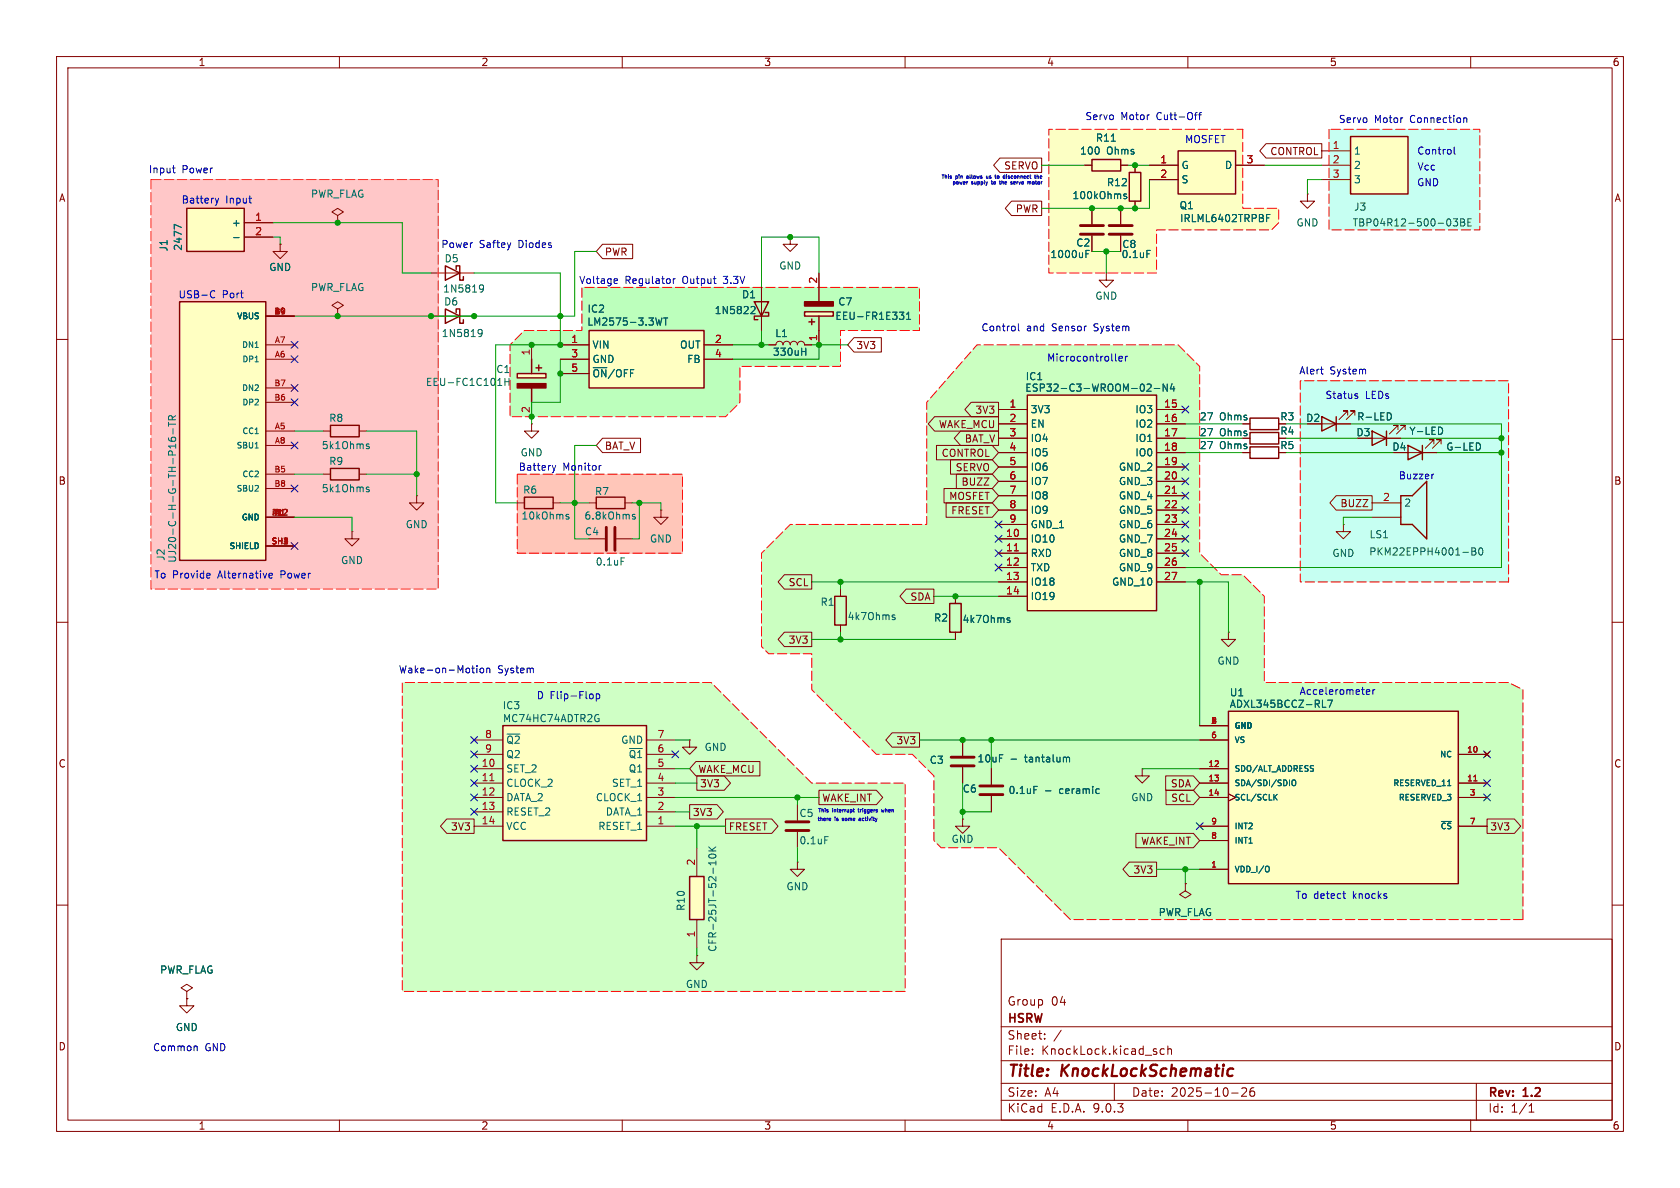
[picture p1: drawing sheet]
<svg xmlns="http://www.w3.org/2000/svg" width="297mm" height="210mm" viewBox="0 0 297 210" stroke-linecap="round" stroke-linejoin="round" font-family="sans-serif">
<g fill="none" stroke="#840000" stroke-width=".18">
<path d="M10 10h277v190h-277zM12 12h273v186h-273zM60 10v2M110 10v2M160 10v2M210 10v2M260 10v2M10 60h2M285 60h2M10 110h2M285 110h2M10 160h2"/>
<path d="M177 166h108v32h-108zM285 160h2M60 198v2M110 198v2M160 198v2M177 194.5h108M177 191.5h108M177 187.5h108M177 181.5h108M182.5 186.3v.1M182.5 185.5v.1M184.7 183.6v.1"/>
<path d="M184.7 182.8v.1M187.6 182.1l-1.3 2M197 191.5v3M205.8 185.5l-.4-.1-.3 .3v.4l.1 .2h.6M206.5 185.5l.2-.1 .3 .1 .1 .9M206.5 184.9v1.5M210 198v2M217.7 193.2h1.2M219.5 192.4l.6-.1 .2 .1 .1 .3-.9 1.1h.9M221.7 192.3a.59 .59 0 0 0-.7 .6v.6l.1 .2 .4 .1 .2-.1 .1-.5-.1-.3h-.5l-.2 .3M260 198v2M261 191.5v6.5"/>
<path d="M270.3 196.6h.9M270.3 195.5l.4-.4v1.5"/>
</g>
<path d="M217.5 188.9l.5 .1M217.9 190.1l-.2 .1" fill="none" stroke="#840000" stroke-width=".4"/>
<path d="M92.7 58.4h10.2v-7.6h59.7v7.6h-14v6.4h-17.8v6.3l-2.5 2.6h-38.1v-12.7z" fill="#bcffbc"/>
<path d="M134.6 97.8l5.1-5.1h24.1v-21.6l8.9-10.1h35.6l3.8 3.8v33l3.8 3.8h3.8l3.8 3.8v15.3h43.2l2.5 1.2v40.7h-80l-12.7-12.7h-10.1l-1.3-1.3v-11.4l-3.8-3.8h-6.4l-11.4-11.5v-6.3h-7.6l-1.3-1.3z" fill="#cbffc1"/>
<path d="M26.7 31.8h50.8v72.3h-50.8z" fill="#ffc7c8"/>
<path d="M185.4 22.9h34.3v13.9h6.4v2.6l-1.3 1.2h-20.3v7.7h-19.1z" fill="#fcffc4"/>
<path d="M229.9 67.3h36.8v35.6h-36.8z" fill="#c6fff2"/>
<path d="M91.4 83.8h29.2v14h-29.2z" fill="#ffc6b9"/>
<path d="M71.1 120.7h54.6l17.8 17.7h16.5v36.9h-88.9z" fill="#cfffc5"/>
<path d="M234.9 22.9h26.7v17.7h-26.7z" fill="#c6fff2"/>
<path d="M58.4 82.8h5.1v2h-5.1z" fill="none" stroke="#840000" stroke-width=".25"/>
<path d="M57.1 83.8h1.3M63.5 83.8h1.3M123.2 168.9v1.3h1.3l-1.3 1.3-1.3-1.3h1.3M123.2 168.9h.1" fill="none" stroke="#840000" stroke-width=".18"/>
<path d="M64.8 86.5l.5 .2-.1 .2h-.3M64.8 86.2h.4" fill="none" stroke="#006464" stroke-width=".18"/>
<path d="M121.9 154.9h2.6v7.7h-2.6z" fill="#ffffc2"/>
<path d="M92.7 87.9h5.1v2h-5.1zM105.4 87.9h5.1v2h-5.1zM121.9 154.9h2.6v7.7h-2.6z" fill="none" stroke="#840000" stroke-width=".25"/>
<path d="M91.4 88.9h1.3M97.8 88.9h1.3M104.1 88.9h1.3M110.5 88.9h1.3M123.2 149.9v5M141 142.2v2.8M141 147.1v2.8M123.2 162.6v5" fill="none" stroke="#840000" stroke-width=".18"/>
<path d="M100.1 91.3l.5 .2-.1 .2-.3 .1M100.1 91h.4M111.8 91.2l.5 .3-.1 .3-.4-.1M112.3 91l-.3-.1-.2 .2M125.3 150.4h1.3M125.3 149.7l.7 .7M125.4 151.2a.75 .75 0 0 1 1.2 .2 .72 .72 0 0 1-1.3-.1zM126.6 152.2v.7M126.6 152.5h-1.3l.4 .4M126.6 149.7l-.8 .5M145.8 147.9h.6" fill="none" stroke="#006464" stroke-width=".18"/>
<path d="M138.9 145.3h4.1M138.9 146.8h4.1" fill="none" stroke="#840000" stroke-width=".51"/>
<path d="M104.1 58.4h20.4v10.2h-20.4z" fill="#ffffc2"/>
<path d="M104.1 58.4h20.4v10.2h-20.4zM133.3 53.3h2.6l-1.3 2.6zM135.3 55.2h.6v.7h-2.6v.6h.7" fill="none" stroke="#840000" stroke-width=".25"/>
<g fill="none" stroke="#840000" stroke-width=".18">
<path d="M134.6 50.8v7.6M99.1 61h5M99.1 63.5h5M99.1 66h5M124.5 61h5M124.5 63.5h5M104.1 95.3h2.8M109 95.3h2.8M116.8 90.2v1.2h1.3l-1.3 1.3-1.2-1.3h1.2M116.8 90.2h.1M217.2 111.8v1.2h1.2l-1.2 1.3-1.3-1.3h1.3M217.2 111.8h.1"/>
<path d="M175.3 135.9v2.8M175.3 140.7v2.8"/>
</g>
<path d="M117 56.2l-.3 1.3-.2-.9M117.3 56.2h.7M117.7 56.2v1.3M132.9 54.2h.5l.1 .3-.8 .9h.8M109.8 98.6h.6M182.8 139h.6M184.8 139.8h1M194 139.4l.3 .1M194.3 140.2l-.3 .1" fill="none" stroke="#006464" stroke-width=".18"/>
<path d="M107.2 93.2v4.1M108.7 93.2v4.1M173.2 138.9h4.1M173.2 140.5h4.1" fill="none" stroke="#840000" stroke-width=".51"/>
<path d="M181.6 69.9h22.9v38.1h-22.9z" fill="#ffffc2"/>
<path d="M181.6 69.9h22.9v38.1h-22.9z" fill="none" stroke="#840000" stroke-width=".25"/>
<g fill="none" stroke="#840000" stroke-width=".18">
<path d="M176.5 72.4h5.1M176.5 74.9h5.1M176.5 77.5h5.1M204.5 72.4h5M204.5 74.9h5M204.5 77.5h5M176.5 80h5.1M176.5 82.6h5.1M176.5 85.1h5.1M176.5 87.6h5.1M176.5 90.2h5.1M176.5 92.7h5.1"/>
<path d="M176.5 95.3h5.1M176.5 97.8h5.1M204.5 80h5M204.5 82.6h5M204.5 85.1h5M204.5 87.6h5M204.5 90.2h5M204.5 92.7h5M204.5 95.3h5M204.5 97.8h5M176.5 100.3h5.1M176.5 102.9h5.1"/>
<path d="M176.5 105.4h5.1M204.5 100.3h5M204.5 102.9h5M170.2 130.8v2.8M170.2 135.6v2.8M141 152.4v1.3h1.2l-1.2 1.2-1.3-1.2h1.3M141 152.4h.1"/>
</g>
<path d="M179.3 97.4h.7M207.3 87.2h.7" fill="none" stroke="#a90000" stroke-width=".18"/>
<path d="M203 67.9l.4 .1 .1 .3-.8 .9h.8M204.1 68.7h.9M206.4 67.9v1.3l-.8-1.3v1.3M207.2 67.8l-.3 .9h.8M207.5 68.3v.9M178.7 134.2h1M188.5 134l.2-.2 .3 .1 .1 .8" fill="none" stroke="#006464" stroke-width=".18"/>
<path d="M168.1 135.4h4.1M168.1 133.9h4.1" fill="none" stroke="#840000" stroke-width=".51"/>
<path d="M33 36.8h10.2v7.7h-10.2z" fill="#ffffc2"/>
<path d="M33 36.8h10.2v7.7h-10.2zM199.6 30.5h2.1v5.1h-2.1zM78.7 47l2.6 1.3-2.6 1.2zM78.7 54.6l2.6 1.3-2.6 1.3zM80.6 47.6v-.6h.7v2.5h.6v-.6M80.6 55.2v-.6h.7v2.6h.6v-.7" fill="none" stroke="#840000" stroke-width=".25"/>
<g fill="none" stroke="#840000" stroke-width=".18">
<path d="M43.2 39.4h5.1M59.7 38.1l1-.6-1-.7-1 .7 1 .6v1.3M59.7 39.4h.1M193 36.8v2.8M200.7 29.2v1.3M200.7 35.6v1.2M43.2 41.9h5.1M49.5 43.2v1.3h1.3l-1.3 1.2-1.2-1.2h1.2M49.5 43.2h.1M59.7 54.6l1-.6-1-.7-1 .7 1 .6v1.3M59.7 55.9h.1M76.2 48.3h7.6"/>
<path d="M76.2 55.9h7.6M193 41.7v2.8M195.6 48.3v1.2h1.2l-1.2 1.3-1.3-1.3h1.3M195.6 48.3h.1"/>
</g>
<path d="M199.2 34.3h-.4l-.1 .2v.1l.5 .2v.3h-.5M32.1 40.2l-1.3-.5v.8M41.3 42h1M84.6 58.3l.4-.1 .2 .2a.84 .84 0 0 1-.3 1.1h-.3M84.9 50.4h.3l.2 .1a.84 .84 0 0 1-.3 1.1h-.2M85.2 58.8l-.2 .2h-.4M85.5 50.9l-.3 .2h-.3M192 44.9h.4" fill="none" stroke="#006464" stroke-width=".18"/>
<path d="M191 39.9h4.1M191 41.4h4.1" fill="none" stroke="#840000" stroke-width=".51"/>
<path d="M208.3 26.7h10.1v7.6h-10.1z" fill="#ffffc2"/>
<path d="M193 28.2h5.1v2h-5.1zM208.3 26.7h10.1v7.6h-10.1zM221 76.5h5.1v2h-5.1z" fill="none" stroke="#840000" stroke-width=".25"/>
<path d="M191.8 29.2h1.2M198.1 29.2h1.3M198.1 36.8v2.8M203.2 29.2h5.1M203.2 31.8h5.1M218.4 29.2h5.1M198.1 41.7v2.8M135.9 61h1.3a.64 .64 0 0 1 .6-.7 .64 .64 0 0 1 .6 .7 .64 .64 0 0 1 .7-.7 .64 .64 0 0 1 .6 .7 .64 .64 0 0 1 .6-.7 .64 .64 0 0 1 .7 .7 .64 .64 0 0 1 .6-.7 .64 .64 0 0 1 .6 .7h1.3M219.7 77.5h1.3M121.9 130.8v1.3h1.3l-1.3 1.3-1.3-1.3h1.3M121.9 130.8h.1" fill="none" stroke="#840000" stroke-width=".18"/>
<path d="M196.5 25h.7M223.9 38.5h.4M223.9 37.9h.6M202.8 44.3h.6M141.7 62.1h.8M142.5 61.5v1.3" fill="none" stroke="#006464" stroke-width=".18"/>
<path d="M196.1 39.9h4.1M196.1 41.4h4.1" fill="none" stroke="#840000" stroke-width=".51"/>
<path d="M31.7 53.3h15.3v45.8h-15.3z" fill="#ffffc2"/>
<path d="M31.7 53.3h15.3v45.8h-15.3zM58.4 75.2h5.1v2h-5.1z" fill="none" stroke="#840000" stroke-width=".25"/>
<g fill="none" stroke="#840000" stroke-width=".18">
<path d="M47 55.9h5.1M47 61h5.1M47 63.5h5.1M47 68.6h5.1M47 71.1h5.1M47 76.2h5.1M47 78.7h5.1M57.1 76.2h1.3M63.5 76.2h1.3M47 83.8h5.1M47 86.4h5.1M47 91.4h5.1"/>
<path d="M47 96.5h5.1M62.2 94v1.3h1.3l-1.3 1.2-1.2-1.2h1.2M62.2 94h.1"/>
</g>
<path d="M29.8 77.4l.1 .4a.86 .86 0 0 0 1.2 0l-.2-.5h-.4l-.2 .2v.3l.2 .2M29.8 74.6v.8M29.8 75h1.3M30.5 74.2l-.1-.6-.2-.1h-.3l-.1 .7h1.3M30.6 75.8v.9M31.1 78.5v.7M31.1 78.9h-1.3l.4 .3M31.1 73.5l-.6 .4M45.1 79.2h.6M64.8 78.8l.5 .3-.1 .2h-.3M64.8 78.5h.4" fill="none" stroke="#006464" stroke-width=".18"/>
<path d="M88.9 128.3h25.4v20.3h-25.4z" fill="#ffffc2"/>
<path d="M221 73.9h5.1v2h-5.1zM242.6 76.2l2.5 1.3-2.5 1.2zM245.1 76.2v2.5M248.9 78.7l2.6 1.3-2.6 1.3zM251.5 78.7v2.6M88.9 128.3h25.4v20.3h-25.4z" fill="none" stroke="#840000" stroke-width=".25"/>
<g fill="none" stroke="#840000" stroke-width=".18">
<path d="M219.7 74.9h1.3M240 77.5h7.6M247.1 75.9v-.7h-.7h.7l-1.5 1.5M248.4 75.9v-.7h-.8h.8l-1.5 1.5M253.5 78.5v-.8h-.8h.8l-1.5 1.5M254.8 78.5v-.8h-.8h.8l-1.6 1.5M73.7 87.6v1.3h1.2l-1.2 1.3-1.3-1.3h1.3M73.7 87.6h.1M246.4 80h7.6M83.8 138.4h5.1M83.8 135.9h5.1M83.8 133.4h5.1"/>
<path d="M83.8 130.8h5.1M114.3 138.4h5.1M114.3 135.9h5.1M114.3 133.4h5.1M114.3 130.8h5.1M83.8 146.1h5.1M83.8 143.5h5.1M83.8 141h5.1M114.3 146.1h5.1M114.3 143.5h5.1M114.3 141h5.1"/>
</g>
<path d="M86.6 138h.7" fill="none" stroke="#a90000" stroke-width=".18"/>
<path d="M254.8 75.6l.2 .5-.2 .6M261.5 78.4l.2 .4-.2 .7M105.5 126.3l.4 .1M105.7 127h.2v.5l-.2 .1" fill="none" stroke="#006464" stroke-width=".18"/>
<path d="M238.8 24.1h10.1v10.2h-10.1z" fill="#ffffc2"/>
<path d="M238.8 24.1h10.1v10.2h-10.1zM233.7 73.7l2.5 1.2-2.5 1.3zM236.2 73.7v2.5" fill="none" stroke="#840000" stroke-width=".25"/>
<path d="M231.1 34.3v1.3h1.3l-1.3 1.2-1.2-1.2h1.2M231.1 34.3h.1M233.7 26.7h5.1M233.7 29.2h5.1M233.7 31.8h5.1M231.1 74.9h7.7M238.3 73.4v-.8h-.8h.8l-1.6 1.6M239.5 73.4v-.8h-.7h.7l-1.5 1.6M201.9 135.9v1.3h1.3l-1.3 1.2-1.2-1.2h1.2M201.9 135.9h.1M209.5 156.2v1.3l1.1 .6-1.1 .7-1-.7 1-.6M209.5 156.2h.1" fill="none" stroke="#840000" stroke-width=".18"/>
<path d="M256.9 38.7h.8l-.4 .5 .3 .1v.5l-.2 .1-.5-.1M258.2 38.7h.5l.2 .2-.2 .4 .2 .1 .1 .3-.3 .2h-.5zM258.2 39.3h.5M259.5 39.3h.4M260.1 38.7h-.6v1.2h.6M245.6 73a.68 .68 0 0 1 .4 .6 .68 .68 0 0 1-.4 .6" fill="none" stroke="#006464" stroke-width=".18"/>
<path d="M217.2 125.7h40.6v30.5h-40.6z" fill="#ffffc2"/>
<path d="M221 79h5.1v2h-5.1zM147.6 105.4h2v5.1h-2zM167.9 106.7h2v5.1h-2zM217.2 125.7h40.6v30.5h-40.6z" fill="none" stroke="#840000" stroke-width=".25"/>
<g fill="none" stroke="#840000" stroke-width=".18">
<path d="M219.7 80h1.3M148.6 104.1v1.3M148.6 110.5v1.3M168.9 105.4v1.3M168.9 111.8v1.2M212.1 138.4h5.1M212.1 135.9h5.1M212.1 130.8h5.1M212.1 128.3h5.1M257.8 138.4h5.1M257.8 133.4h5.1M262.5 133l.8 .7"/>
<path d="M263.3 133l-.8 .7M212.1 146.1h5.1M212.1 141h5.1M212.1 153.7h5.1M212.1 148.6h5.1M217.2 140.3l1.2 .7-1.2 .6M257.8 146.1h5.1M257.8 141h5.1"/>
</g>
<path d="M157.8 109.1l.5 .2-.1 .2h-.4M157.8 108.8h.4M178.1 109.6l.5 .2-.1 .2-.3 .1M178.1 109.3h.4M228.5 137.9h.1a.34 .34 0 0 1 .5 .3v.4a.34 .34 0 0 1-.4 .3 .34 .34 0 0 1-.3-.3zM233.8 125h.6M234.7 123.8h.8l-.5 1.2M224.2 153.2l.2 .3-.2 .6M225.3 140.9l.5 .5M225.8 140.4l-.6 .6M254.8 145.2h1.8" fill="none" stroke="#006464" stroke-width=".18"/>
<path d="M260.5 138h.6" fill="none" stroke="#a90000" stroke-width=".18"/>
<path d="M142.2 55.1h5.1v.8h-5.1z" fill="#ffffc2"/>
<path d="M142.2 55.1h5.1v.8h-5.1zM143 56.9h1M143.5 56.4v1M144.8 50.8v2.5M144.8 55.9v2.5M247.6 87.6h2.1l2.5-2.5v10.2l-2.5-2.6h-2.1z" fill="none" stroke="#840000" stroke-width=".25"/>
<path d="M142.2 53.3h5.1v.8h-5.1z" fill="#840000" stroke="#840000" stroke-width=".25"/>
<g fill="none" stroke="#840000" stroke-width=".18">
<path d="M139.7 41.9v1.3h1.3l-1.3 1.3-1.3-1.3h1.3M139.7 41.9h.1M144.8 48.3v2.5M144.8 58.4v2.6M237.5 92.7v1.3h1.3l-1.3 1.3-1.3-1.3h1.3M237.5 92.7h.1M242.6 88.9h5M242.6 91.4h5M170.2 144.8v1.3h1.2l-1.2 1.2-1.3-1.2h1.3M170.2 144.8h.1M33 175.3l1-.7-1-.6-1 .6 1 .7v1.2M33 176.5h.1"/>
<path d="M33 176.5v1.3h1.3l-1.3 1.3-1.3-1.3h1.3"/>
</g>
<path d="M159 55.2h.8l-.4 .5M159.5 55.7l.3 .2v.3l-.3 .3M160.3 56.5h.7M160.3 55.6l.3-.4v1.3M260.2 96.8h.4l.3 .3-.3 .4 .3 .1v.3l-.2 .2h-.5zM260.2 97.5h.4M261.6 96.9l.1-.1a.68 .68 0 0 1 .5 .7 .68 .68 0 0 1-.5 .6 .84 .84 0 0 1-.1-1.2z" fill="none" stroke="#006464" stroke-width=".18"/>
<path d="M91.4 66h5.1v.8h-5.1z" fill="#ffffc2"/>
<path d="M91.4 66h5.1v.8h-5.1zM94 63.5v2.5M94 68.6v2.5M94.7 65h1.1M95.2 64.5v1" fill="none" stroke="#840000" stroke-width=".25"/>
<path d="M91.4 67.8h5.1v.8h-5.1z" fill="#840000" stroke="#840000" stroke-width=".25"/>
<g fill="none" stroke="#840000" stroke-width=".18">
<path d="M43.2 39.4h5.1M176.8 27.9h7.3v2.6h-7.3l-1.1-1.3zM178.8 35.6h5.3v2.5h-5.3l-1.1-1.3zM191.8 29.2h1.2M193 36.8v2.8M198.1 29.2h1.3M198.1 36.8v2.8M200.7 29.2v1.3M200.7 35.6v1.2M203.2 29.2h5.1M203.2 31.8h5.1M218.4 29.2h5.1"/>
<path d="M223.8 25.4h9.9v2.5h-9.9l-1.1-1.2zM43.2 41.9h5.1M49.5 43.2h.1M106.5 43.2h5.3v2.5h-5.3l-1.1-1.2zM134.6 50.8v2.5M134.6 55.9v2.5M144.8 48.3v2.5M144.8 58.4v2.6M151 59.7h4.8v2.5h-4.8l-1.1-1.2zM193 41.7v2.8M198.1 41.7v2.8M94 74.9v1.3h1.2l-1.2 1.3-1.3-1.3h1.3"/>
<path d="M94 74.9h.1M94 61v2.5M94 71.1v2.6M99.1 61h5M99.1 63.5h5M99.1 66h5M106.5 77.5h6.7v2.5h-6.7l-1.1-1.3zM124.5 61h5M124.5 63.5h5M135.9 61h1.3M142.2 61h1.3M165.2 73.7h11.3v2.5h-11.3l-1.1-1.3z"/>
<path d="M165.6 78.7h9.8l1.1 1.3-1.1 1.3h-9.8zM169.8 76.2h6.7v2.5h-6.7l-1.1-1.2zM171.7 71.1h4.8v2.6h-4.8l-1.1-1.3zM176.5 72.4h5.1M176.5 74.9h5.1M176.5 77.5h5.1M204.5 72.4h5M204.5 74.9h5M204.5 77.5h5M219.7 74.9h1.3M219.7 77.5h1.3M231.1 74.9h2.6"/>
<path d="M236.2 74.9h2.6M240 77.5h2.6M245.1 77.5h2.5M166.9 86.4h8.5l1.1 1.2-1.1 1.3h-8.5zM167.3 88.9h8.1l1.1 1.3-1.1 1.2h-8.1zM168 81.3h7.4l1.1 1.3-1.1 1.2h-7.4zM169.1 83.8h6.3l1.1 1.3-1.1 1.3h-6.3zM176.5 80h5.1M176.5 82.6h5.1M176.5 85.1h5.1M176.5 87.6h5.1M176.5 90.2h5.1"/>
<path d="M176.5 92.7h5.1M176.5 95.3h5.1M176.5 97.8h5.1M204.5 80h5M204.5 82.6h5M204.5 85.1h5M204.5 87.6h5M204.5 90.2h5M204.5 92.7h5M204.5 95.3h5M204.5 97.8h5M219.7 80h1.3"/>
<path d="M236.2 87.6h6.4v2.6h-6.4l-1.1-1.3zM246.4 80h2.5M251.5 80h2.5M138.7 111.8h4.8v2.5h-4.8l-1.1-1.3zM138.7 101.6h4.8v2.5h-4.8l-1.1-1.2zM160.2 104.1h4.9v2.6h-4.9l-1.1-1.3zM168.9 105.4v1.3M168.9 111.8v1.2M176.5 100.3h5.1M176.5 102.9h5.1M176.5 105.4h5.1M204.5 100.3h5"/>
<path d="M204.5 102.9h5M123 134.6h11.3v2.6h-11.3l-1.1-1.3zM123.2 137.2h4.8l1.1 1.2-1.1 1.3h-4.8zM144.8 139.7h10.1l1.2 1.3-1.2 1.2h-10.1zM157.7 129.5h4.9v2.6h-4.9l-1.1-1.3zM170.2 130.8v2.8M170.2 135.6v2.8M175.3 135.9v2.8M206.1 137.2h4.9l1.1 1.2-1.1 1.3h-4.9zM206.1 139.7h4.9l1.1 1.3-1.1 1.2h-4.9zM212.1 138.4h5.1M212.1 135.9h5.1"/>
<path d="M212.1 130.8h5.1M212.1 128.3h5.1M257.8 138.4h5.1M257.8 133.4h5.1M262.5 133l.8 .7M263.3 133l-.8 .7M79 144.8h4.8v2.5h-4.8l-1.1-1.2zM121.9 142.2h4.9l1.1 1.3-1.1 1.3h-4.9zM128.3 144.8h8.1l1.1 1.3-1.1 1.2h-8.1zM175.3 140.7v2.8M199.6 152.4h4.9v2.5h-4.9l-1.1-1.2zM200.8 147.3h10.2l1.1 1.3-1.1 1.3h-10.2z"/>
<path d="M209.5 156.2h.1M212.1 146.1h5.1M212.1 141h5.1M212.1 153.7h5.1M212.1 148.6h5.1M217.2 140.3l1.2 .7-1.2 .6M257.8 146.1h5.1M257.8 141h5.1M262.9 144.8h4.8l1.1 1.3-1.1 1.2h-4.8zM33 176.5h.1"/>
</g>
<g fill="none" stroke="#006464" stroke-width=".18">
<path d="M196.5 25h.7M199.2 34.3h-.4l-.1 .2v.1l.5 .2v.3h-.5M223.9 38.5h.4M223.9 37.9h.6M32.1 40.2l-1.3-.5v.8M41.3 42h1M117 56.2l-.3 1.3-.2-.9M117.3 56.2h.7M117.7 56.2v1.3M132.9 54.2h.5l.1 .3-.8 .9h.8M159 55.2h.8l-.4 .5M159.5 55.7l.3 .2v.3l-.3 .3"/>
<path d="M160.3 56.5h.7M160.3 55.6l.3-.4v1.3M192 44.9h.4M202.8 44.3h.6M89.3 66.9v1.2M89.3 67.5h.7M90 66.9v1.2M141.7 62.1h.8M142.5 61.5v1.3M203 67.9l.4 .1 .1 .3-.8 .9h.8M204.1 68.7h.9M206.4 67.9v1.3l-.8-1.3v1.3"/>
<path d="M207.2 67.8l-.3 .9h.8M207.5 68.3v.9M245.6 73a.68 .68 0 0 1 .4 .6 .68 .68 0 0 1-.4 .6M254.8 75.6l.2 .5-.2 .6M261.5 78.4l.2 .4-.2 .7M178.1 109.6l.5 .2-.1 .2-.3 .1M178.1 109.3h.4M178.7 134.2h1M182.8 139h.6M184.8 139.8h1M188.5 134l.2-.2 .3 .1 .1 .8M194 139.4l.3 .1"/>
<path d="M228.5 137.9h.1a.34 .34 0 0 1 .5 .3v.4a.34 .34 0 0 1-.4 .3 .34 .34 0 0 1-.3-.3zM233.8 125h.6M234.7 123.8h.8l-.5 1.2M194.3 140.2l-.3 .1M224.2 153.2l.2 .3-.2 .6M225.3 140.9l.5 .5M225.8 140.4l-.6 .6M254.8 145.2h1.8"/>
</g>
<path d="M219.7 22.9v13.9h6.4v2.6l-1.3 1.2h-20.3v7.7h-19.1v-25.4h34.3M234.9 22.9v17.7h26.7v-17.7h-26.7M92.7 58.4h10.2v-7.6h59.7v7.6h-14v6.4h-17.8v6.3l-2.5 2.6h-38.1v-12.7l2.5-2.6M91.4 83.8h29.2v14h-29.2v-14M266.7 102.9h-36.8v-35.6h36.8v35.6M160 175.3h-88.9v-54.6h54.6l17.8 17.7h16.5v36.9M269.2 162.6h-80l-12.7-12.7h-10.1l-1.3-1.3v-11.4l-3.8-3.8h-6.4l-11.4-11.5v-6.3h-7.6l-1.3-1.3v-16.5l5.1-5.1h24.1v-21.6l8.9-10.1h35.6l3.8 3.8v33l3.8 3.8h3.8l3.8 3.8v15.3h43.2l2.5 1.2v40.7" fill="none" stroke="#f00" stroke-width=".18" stroke-dasharray="1.7 .6"/>
<path d="M26.7 31.8v72.3h50.8v-72.3h-50.8" fill="none" stroke="#ff1d1d" stroke-width=".18" stroke-dasharray="1.7 .6"/>
<g fill="none" stroke="#009600" stroke-width=".18">
<path d="M48.3 39.4h22.8v8.9h5.1M184.1 29.2h7.7M199.4 29.2h3.8M203.2 31.8v5h-19.1M223.5 29.2h10.2M233.7 31.8h-2.6v2.5M48.3 41.9h1.2v1.3M83.8 48.3h15.3v12.7h-11.5v27.9h3.8M105.4 44.5h-3.8v11.4h-49.5M134.6 58.4v2.6M144.8 48.3v-6.4h-10.2v8.9M193 44.5h5.1"/>
<path d="M195.6 44.5v3.8M52.1 76.2h5M64.8 76.2h8.9v11.4M99.1 63.5v7.6h-5.1v3.8M105.4 78.7h-3.8v16.6h2.5M129.5 61h6.4M143.5 61h6.4M144.8 61v2.5h-15.3M209.5 77.5h10.2M209.5 74.9h10.2M227.3 77.5h12.7M227.3 74.9h3.8"/>
<path d="M238.8 74.9h26.6v25.4h-55.9M247.6 77.5h17.8M52.1 91.4h10.1v2.6M52.1 83.8h5M64.8 83.8h8.9M99.1 88.9h5M111.8 88.9h5v1.3M113 88.9v6.4h-1.2M209.5 80h10.2M227.3 80h19.1M242.6 91.4h-5.1v1.3M254 80h11.4"/>
<path d="M143.5 102.9h33M143.5 113h25.4M148.6 102.9v1.2M148.6 111.8v1.2M165.1 105.4h11.4M209.5 102.9h7.7v8.9M212.1 102.9v25.4M119.4 138.4h3.8M119.4 130.8h2.5M119.4 135.9h2.5M162.6 130.8h49.5M170.2 138.4v6.4"/>
<path d="M175.3 130.8v5.1M201.9 135.9h10.2M119.4 143.5h2.5M119.4 146.1h8.9M119.4 141h25.4M123.2 146.1v3.8M141 141v1.2M141 149.9v2.5M170.2 143.5h5.1M204.5 153.7h7.6M209.5 153.7v2.5M123.2 167.6v1.3"/>
</g>
<g fill="none" stroke="#000084" stroke-width=".18">
<path d="M51.5 62.9l1.2 1.2M51.5 78.1l1.2 1.2M51.5 70.5l1.2 1.2M51.5 60.4l1.2 1.2M51.5 68l1.2 1.2M52.7 62.9l-1.2 1.2M52.7 78.1l-1.2 1.2M52.7 70.5l-1.2 1.2M52.7 60.4l-1.2 1.2M52.7 68l-1.2 1.2M208.9 71.8l1.3 1.2M210.2 71.8l-1.3 1.2"/>
<path d="M51.5 85.8l1.2 1.2M51.5 95.9l1.2 1.2M52.7 85.8l-1.2 1.2M52.7 95.9l-1.2 1.2M175.9 92.1l1.2 1.2M175.9 94.6l1.2 1.3M175.9 97.2l1.2 1.2M175.9 99.7l1.2 1.2M177.1 92.1l-1.2 1.2M177.1 94.6l-1.2 1.3M177.1 97.2l-1.2 1.2M177.1 99.7l-1.2 1.2"/>
<path d="M208.9 81.9l1.3 1.3M208.9 94.6l1.3 1.3M208.9 87l1.3 1.2M208.9 89.6l1.3 1.2M208.9 84.5l1.3 1.2M208.9 97.2l1.3 1.2M208.9 92.1l1.3 1.2M210.2 81.9l-1.3 1.3M210.2 94.6l-1.3 1.3M210.2 87l-1.3 1.2M210.2 89.6l-1.3 1.2M210.2 84.5l-1.3 1.2"/>
<path d="M210.2 97.2l-1.3 1.2M210.2 92.1l-1.3 1.2M83.2 137.8l1.2 1.2M83.2 130.2l1.2 1.2M83.2 135.3l1.2 1.2M83.2 132.7l1.2 1.3M84.4 137.8l-1.2 1.2M84.4 130.2l-1.2 1.2M84.4 135.3l-1.2 1.2M84.4 132.7l-1.2 1.3M118.8 132.7l1.2 1.3M120 132.7l-1.2 1.3"/>
<path d="M262.3 137.8l1.2 1.2M262.3 132.7l1.2 1.3M263.5 137.8l-1.2 1.2M263.5 132.7l-1.2 1.3M83.2 142.9l1.2 1.2M83.2 140.4l1.2 1.2M84.4 142.9l-1.2 1.2M84.4 140.4l-1.2 1.2M211.5 145.4l1.2 1.3M212.7 145.4l-1.2 1.3M262.3 140.4l1.2 1.2M263.5 140.4l-1.2 1.2"/>
</g>
<g fill="none" stroke="#0000c2" stroke-width=".18">
<path d="M211.6 19.9l-.3 .2M212.4 19.9l-.3 .2v1.1M30.5 29.7h.5M30.7 30.4l.3 .2M38.1 35l.3 .9M38.4 35.9l-.2 .4M38.7 35l-.3 .9M44 35h.5M44.3 35.9h.2M168.1 31.3l.1 .1M168.1 31.1h.1M168.2 31.4l-.1 .1"/>
<path d="M168.2 31.4h.1M170.9 32.1v.5M170.9 32.2h.1M171 32.2h-.1M171 31.1h-.1M171 31.3l-.1 .1 .1 .1M171.1 32.1l-.1 .1M174.4 31.1v.4h.3M174.6 32.1l-.2 .5M174.7 31.1v.4M175.2 32.1h.3M176 30.9v.5"/>
<path d="M176.6 31.2l-.1-.1-.2 .1 .1 .3 .2-.1M176.7 32.1h.2M176.7 31.9v.6l.2 .1M177.9 30.9l.1 .1M178 31h.1M178 31.1v.4M178.2 31.5h.2M178.4 31.1l-.2 .1 .2 .1M178.8 32.1l.1 .1M178.8 32.3l.2 .1M179 32.5l-.3 .1M179 32.4v.1"/>
<path d="M179.4 32.1l-.2 .1v.3l.2 .1M179.5 32.3h-.3M182.1 32.1l.1 .1v.4M182.7 32.1l-.2 .1v.3l.2 .1M183.3 31.2l.3-.1v.4M183.3 30.9v.6M183.9 31.3h.3v-.2l-.3 .1v.3h.3M211.2 20.3h.4M211.9 20.3h.5M257.1 26v1.1l.2 .2M258.8 20.9h.5v.8M37.4 51.4h.3l.3 .1"/>
<path d="M38 52.5l-.3 .2-.3-.1M108.7 49.3h.4l.1 .3-.6 .1M109.1 50.1h-.4M119 49.3v.8M119.4 49.3l-.4 .2M180 57.2v1.1l.2 .2M197.2 63.6l.2 .2M197.8 63.4l.6-.1v-.3h-.4l-.2 .2 .1 .6h.5M199 63v.8M199.3 63l-.3 .2M233.4 65.3h.5M233.8 66.1h.1"/>
<path d="M239.7 70l.3 .1 .1 .2-.2 .1h-.3M239.7 69.6h.3M97.6 82.3l.3 .8M97.9 83.1l-.1 .4M98.2 82.3l-.3 .8M106.3 82.3l-.3 .1M253.5 83.8l-.2 .1M37 101.3l.2 .3-.6 .2M37.1 102.1l-.1 .1M47.6 102l.1 .2 .4-.1M47.6 101.5l.1-.2h.3l.2 .2v.1l-.6 .2M84.3 117.7v.1"/>
<path d="M84.3 118.1v.8M84.9 118.2l.2-.1 .4 .1v.5l-.1 .2h-.3l-.2-.1zM86.1 118.2l.1-.1 .3 .1 .1 .7M86.1 118.1v.8M104.6 122.7l.3 .2v.4l-.3 .2M105.4 122.7v1.2M105.4 122.7h.4l.2 .2-.1 .6h-.5M241.6 122.7h.5M241.6 122l.4-.1 .2 .3-.6 .1M242.7 121.9v.9M243.1 121.9l-.4 .3M146.7 144.6l.2 .2-.3 .1"/>
<path d="M146.8 145l-.1 .1M148.9 145l.2 .1M149.1 144.6l-.2 .1 .2 .2M150.8 143.1h.3M150.9 142.9v.6h.2M151.7 143.1h.2M151.7 142.9l.1 .6M151.9 144.7h.3v.3l-.3 .1v-.2l.3-.1M155.8 143.1l.1 .4 .2-.3 .1 .3 .1-.4M237.4 158h.5M237.6 158.6l.3 .2M34.5 184.9l.4 .2v.6"/>
</g>
<path d="M179.3 97.4h.7M207.3 87.2h.7M260.5 138h.6" fill="none" stroke="#a90000" stroke-width=".18"/>
<g fill="#009600" stroke="#009600" stroke-width=".18">
<circle cx="59.7" cy="39.4" r=".46"/>
<circle cx="59.7" cy="55.9" r=".46"/>
<circle cx="123.2" cy="146.1" r=".46"/>
<circle cx="94" cy="61" r=".46"/>
<circle cx="99.1" cy="55.9" r=".46"/>
<circle cx="99.1" cy="61" r=".46"/>
<circle cx="139.7" cy="41.9" r=".46"/>
<circle cx="134.6" cy="61" r=".46"/>
<circle cx="99.1" cy="66" r=".46"/>
<circle cx="83.8" cy="55.9" r=".46"/>
<circle cx="94" cy="73.7" r=".46"/>
<circle cx="113" cy="88.9" r=".46"/>
<circle cx="101.6" cy="88.9" r=".46"/>
<circle cx="73.7" cy="83.8" r=".46"/>
<circle cx="76.2" cy="55.9" r=".46"/>
<circle cx="200.7" cy="29.2" r=".46"/>
<circle cx="193" cy="36.8" r=".46"/>
<circle cx="200.7" cy="36.8" r=".46"/>
<circle cx="198.1" cy="36.8" r=".46"/>
<circle cx="195.6" cy="44.5" r=".46"/>
<circle cx="144.8" cy="61" r=".46"/>
<circle cx="141" cy="141" r=".46"/>
<circle cx="265.4" cy="77.5" r=".46"/>
<circle cx="265.4" cy="80" r=".46"/>
<circle cx="148.6" cy="102.9" r=".46"/>
<circle cx="170.2" cy="143.5" r=".46"/>
<circle cx="170.2" cy="130.8" r=".46"/>
<circle cx="175.3" cy="130.8" r=".46"/>
<circle cx="148.6" cy="113" r=".46"/>
<circle cx="168.9" cy="105.4" r=".46"/>
<circle cx="209.5" cy="153.7" r=".46"/>
<circle cx="212.1" cy="102.9" r=".46"/>
</g>
<g font-size="2.8" fill="#840000">
<text x="178" y="190.9">Title:</text>
<text x="187.7" y="190.9">KnockLockSchematic</text>
</g>
<g font-size="2.1" fill="#840000">
<text x="178" y="178">Group</text>
<text x="185.8" y="178">04</text>
<text x="178" y="184">Sheet:</text>
<text x="178" y="181.2">HSRW</text>
<text x="178" y="186.7">File:</text>
<text x="184.1" y="186.7">KnockLock.kicad_sch</text>
<text x="178" y="196.9">KiCad</text>
<text x="178" y="194.1">Size:</text>
<text x="184.7" y="194.1">A4</text>
<text x="185.7" y="196.9">E.D.A.</text>
<text x="193.3" y="196.9">9.0.3</text>
<text x="200" y="194.1">Date:</text>
<text x="207" y="194.1">2025-10-26</text>
<text x="263" y="194.3">Rev:</text>
<text x="263" y="196.9">Id:</text>
<text x="267.1" y="196.9">1/1</text>
<text x="269.4" y="194.3">1.2</text>
</g>
<g font-size="1.8" fill="#840000">
<text x="35" y="11.9">1</text>
<text x="85" y="11.9">2</text>
<text x="135" y="11.9">3</text>
<text x="185" y="11.9">4</text>
<text x="235" y="11.9">5</text>
<text x="285" y="11.9">6</text>
<text x="224.5" y="27.6">CONTROL</text>
<text x="10.3" y="35.9">A</text>
<text x="177.4" y="30.2">SERVO</text>
<text x="285.3" y="35.9">A</text>
<text x="179.5" y="37.8">PWR</text>
<text x="106.8" y="45.4">PWR</text>
<text x="151.3" y="61.9">3V3</text>
<text x="165.9" y="75.9">WAKE_MCU</text>
<text x="172.3" y="73.3">3V3</text>
<text x="226.2" y="77.1">R4</text>
<text x="226.2" y="74.5">R3</text>
<text x="106.8" y="79.7">BAT_V</text>
<text x="166.4" y="81">CONTROL</text>
<text x="168.9" y="83.5">SERVO</text>
<text x="170.5" y="78.4">BAT_V</text>
<text x="226.2" y="79.6">R5</text>
<text x="10.3" y="85.9">B</text>
<text x="167.7" y="88.6">MOSFET</text>
<text x="169.9" y="86">BUZZ</text>
<text x="236.9" y="89.9">BUZZ</text>
<text x="285.3" y="85.9">B</text>
<text x="168.1" y="91.1">FRESET</text>
<text x="139.3" y="103.8">SCL</text>
<text x="160.9" y="106.4">SDA</text>
<text x="139.3" y="114">3V3</text>
<text x="158.4" y="131.8">3V3</text>
<text x="10.3" y="135.9">C</text>
<text x="123.3" y="136.8">WAKE_MCU</text>
<text x="285.3" y="135.9">C</text>
<text x="123.7" y="139.4">3V3</text>
<text x="145.3" y="141.9">WAKE_INT</text>
<text x="206.9" y="139.4">SDA</text>
<text x="207" y="141.9">SCL</text>
<text x="79.6" y="147">3V3</text>
<text x="122.4" y="144.5">3V3</text>
<text x="128.7" y="147">FRESET</text>
<text x="201.6" y="149.5">WAKE_INT</text>
<text x="263.4" y="147">3V3</text>
<text x="200.3" y="154.6">3V3</text>
<text x="10.3" y="185.9">D</text>
<text x="285.3" y="185.9">D</text>
<text x="35" y="199.9">1</text>
<text x="85" y="199.9">2</text>
<text x="135" y="199.9">3</text>
<text x="185" y="199.9">4</text>
<text x="235" y="199.9">5</text>
<text x="285" y="199.9">6</text>
</g>
<g font-size="1.8" fill="#0000c2">
<text x="191.8" y="21.4">Servo</text>
<text x="198.1" y="21.4">Motor</text>
<text x="204.6" y="21.4">Cutt-Off</text>
<text x="236.6" y="21.9">Servo</text>
<text x="243" y="21.9">Motor</text>
<text x="249.4" y="21.9">Connection</text>
<text x="209.4" y="25.5">MOSFET</text>
<text x="250.5" y="27.5">Control</text>
<text x="26.2" y="30.8">Input</text>
<text x="32.2" y="30.8">Power</text>
<text x="250.4" y="33.1">GND</text>
<text x="250.5" y="30.3">Vcc</text>
<text x="32" y="36.2">Battery</text>
<text x="39.9" y="36.2">Input</text>
<text x="77.9" y="44">Power</text>
<text x="84.7" y="44">Saftey</text>
<text x="91.8" y="44">Diodes</text>
<text x="31.5" y="52.9">USB-C</text>
<text x="39.3" y="52.9">Port</text>
<text x="102.3" y="50.4">Voltage</text>
<text x="110.5" y="50.4">Regulator</text>
<text x="120.8" y="50.4">Output</text>
<text x="128.2" y="50.4">3.3V</text>
<text x="173.4" y="58.8">Control</text>
<text x="181.5" y="58.8">and</text>
<text x="186.1" y="58.8">Sensor</text>
<text x="193.7" y="58.8">System</text>
<text x="185" y="64.1">Microcontroller</text>
<text x="229.6" y="66.4">Alert</text>
<text x="234.2" y="70.7">Status</text>
<text x="235.1" y="66.4">System</text>
<text x="241.4" y="70.7">LEDs</text>
<text x="91.6" y="83.4">Battery</text>
<text x="99.5" y="83.4">Monitor</text>
<text x="247.2" y="84.9">Buzzer</text>
<text x="27.2" y="102.5">To Provide</text>
<text x="38.7" y="102.5">Alternative</text>
<text x="49.9" y="102.5">Power</text>
<text x="70.4" y="119.2">Wake-on-Motion</text>
<text x="88" y="119.2">System</text>
<text x="94.8" y="123.8">D Flip-Flop</text>
<text x="229.7" y="123">Accelerometer</text>
<text x="228.9" y="159.1">To detect</text>
<text x="239.3" y="159.1">knocks</text>
<text x="27" y="186">Common</text>
<text x="36.2" y="186">GND</text>
</g>
<g font-size="1.8" fill="#006464">
<text x="190.8" y="27.5">100</text>
<text x="193.6" y="25.2">R11</text>
<text x="195.6" y="27.5">Ohms</text>
<text x="239.3" y="27.5">1</text>
<text x="54.9" y="35.2">PWR_FLAG</text>
<text x="189.5" y="35.4">100kOhms</text>
<text x="195.6" y="33.1">R12</text>
<text x="208.8" y="30.1">G</text>
<text x="208.8" y="32.6">S</text>
<text x="216.5" y="30.1">D</text>
<text x="239.3" y="30.1">2</text>
<text x="239.3" y="32.6">3</text>
<text x="40.9" y="40.2">+</text>
<text x="208.4" y="37.2">Q1</text>
<text x="208.5" y="39.5">IRLML6402TRPBF</text>
<text x="229.1" y="40.2">GND</text>
<text x="239" y="40.2">TBP04R12-500-03BE</text>
<text x="239.3" y="37.4">J3</text>
<text x="29.8" y="44.6" transform="rotate(-90 29.8 44.6)">J1</text>
<text x="32.4" y="44.4" transform="rotate(-90 32.4 44.4)">2477</text>
<text x="78.5" y="46.6">D5</text>
<text x="137.7" y="47.9">GND</text>
<text x="185.6" y="45.8">1000uF</text>
<text x="190.2" y="43.8">C2</text>
<text x="198.2" y="45.8">0.1uF</text>
<text x="198.3" y="44">C8</text>
<text x="47.5" y="48.1">GND</text>
<text x="54.9" y="51.7">PWR_FLAG</text>
<text x="78.2" y="51.9">1N5819</text>
<text x="131.1" y="52.9">D1</text>
<text x="193.5" y="53.2">GND</text>
<text x="78" y="59.8">1N5819</text>
<text x="78.4" y="54.2">D6</text>
<text x="103.7" y="57.8">LM2575-3.3WT</text>
<text x="103.8" y="55.5">IC2</text>
<text x="126.2" y="55.7">1N5822</text>
<text x="137" y="59.8">L1</text>
<text x="147.6" y="56.7">EEU-FR1E331</text>
<text x="148.1" y="54.2">C7</text>
<text x="104.6" y="61.8">VIN</text>
<text x="104.6" y="64.4">GND</text>
<text x="120.1" y="61.8">OUT</text>
<text x="121.4" y="64.4">FB</text>
<text x="136.5" y="63.1">330uH</text>
<text x="75.2" y="68.4">EEU-FC1C101H</text>
<text x="87.6" y="66.1">C1</text>
<text x="104.6" y="66.9">~{ON}/OFF</text>
<text x="181.2" y="69.4">ESP32-C3-WROOM-02-N4</text>
<text x="181.2" y="67.4">IC1</text>
<text x="58.1" y="74.8">R8</text>
<text x="182.1" y="73.3">3V3</text>
<text x="182.1" y="75.8">EN</text>
<text x="200.6" y="73.3">IO3</text>
<text x="200.6" y="75.8">IO2</text>
<text x="212" y="77.3">27</text>
<text x="212" y="74.5">27</text>
<text x="215.6" y="77.3">Ohms</text>
<text x="215.6" y="74.5">Ohms</text>
<text x="230.8" y="74.8">D2</text>
<text x="239.7" y="77.3">D3</text>
<text x="239.8" y="74.5">R-LED</text>
<text x="249.1" y="77.1">Y-LED</text>
<text x="56.8" y="79.6">5k1Ohms</text>
<text x="58.1" y="82.4">R9</text>
<text x="91.9" y="80.9">GND</text>
<text x="182.1" y="78.3">IO4</text>
<text x="182.1" y="80.9">IO5</text>
<text x="182.1" y="83.4">IO6</text>
<text x="197.7" y="83.4">GND_2</text>
<text x="200.6" y="78.3">IO1</text>
<text x="200.6" y="80.9">IO0</text>
<text x="212" y="79.6">27</text>
<text x="215.6" y="79.6">Ohms</text>
<text x="246.1" y="79.9">D4</text>
<text x="255.6" y="79.9">G-LED</text>
<text x="56.8" y="87.2">5k1Ohms</text>
<text x="92.4" y="87.5">R6</text>
<text x="105.1" y="87.7">R7</text>
<text x="182.1" y="86">IO7</text>
<text x="182.1" y="88.5">IO8</text>
<text x="197.7" y="86">GND_3</text>
<text x="197.7" y="88.5">GND_4</text>
<text x="248.2" y="89.8">2</text>
<text x="71.6" y="93.6">GND</text>
<text x="92.1" y="92">10kOhms</text>
<text x="103.2" y="92">6.8kOhms</text>
<text x="103.3" y="94.8">C4</text>
<text x="182.1" y="91">IO9</text>
<text x="182.1" y="93.6">GND_1</text>
<text x="197.7" y="91">GND_5</text>
<text x="197.7" y="93.6">GND_6</text>
<text x="242" y="95.4">LS1</text>
<text x="29.3" y="99.2" transform="rotate(-90 29.3 99.2)">J2</text>
<text x="31.3" y="99.6" transform="rotate(-90 31.3 99.6)">UJ20-C-H-G-TH-P16-TR</text>
<text x="60.2" y="99.9">GND</text>
<text x="105.2" y="100.2">0.1uF</text>
<text x="114.8" y="96.1">GND</text>
<text x="182.1" y="96.1">IO10</text>
<text x="182.1" y="98.7">RXD</text>
<text x="182.1" y="101.2">TXD</text>
<text x="197.7" y="96.1">GND_7</text>
<text x="197.7" y="98.7">GND_8</text>
<text x="197.7" y="101.2">GND_9</text>
<text x="235.5" y="98.7">GND</text>
<text x="242" y="98.4">PKM22EPPH4001-B0</text>
<text x="145" y="107.3">R1</text>
<text x="182.1" y="103.7">IO18</text>
<text x="182.1" y="106.3">IO19</text>
<text x="196.5" y="103.7">GND_10</text>
<text x="149.8" y="109.8">4k7Ohms</text>
<text x="165" y="110.1">R2</text>
<text x="170.1" y="110.3">4k7Ohms</text>
<text x="215.1" y="117.7">GND</text>
<text x="88.8" y="125.6">IC3</text>
<text x="217.3" y="125.3">ADXL345BCCZ-RL7</text>
<text x="217.3" y="123.3">U1</text>
<text x="88.8" y="127.9">MC74HC74ADTR2G</text>
<text x="89.4" y="131.7">~{Q2}</text>
<text x="109.7" y="131.7">GND</text>
<text x="89.4" y="136.8">SET_2</text>
<text x="89.4" y="134.2">Q2</text>
<text x="111" y="136.8">Q1</text>
<text x="111" y="134.2">~{Q1}</text>
<text x="124.5" y="132.9">GND</text>
<text x="164.3" y="135.2">C3</text>
<text x="172.7" y="135">10uF</text>
<text x="181.3" y="135">tantalum</text>
<text x="89.4" y="141.8">DATA_2</text>
<text x="89.4" y="139.3">CLOCK_2</text>
<text x="105.2" y="141.8">CLOCK_1</text>
<text x="108.1" y="139.3">SET_1</text>
<text x="170.1" y="140.3">C6</text>
<text x="178.2" y="140.6">0.1uF</text>
<text x="187.4" y="140.6">ceramic</text>
<text x="199.9" y="141.8">GND</text>
<text x="89.4" y="146.9">VCC</text>
<text x="89.4" y="144.4">RESET_2</text>
<text x="105.7" y="146.9">RESET_1</text>
<text x="107" y="144.4">DATA_1</text>
<text x="141.2" y="144.6">C5</text>
<text x="141.2" y="149.5">0.1uF</text>
<text x="168.1" y="149.2">GND</text>
<text x="121.3" y="161.1" transform="rotate(-90 121.3 161.1)">R10</text>
<text x="138.9" y="157.6">GND</text>
<text x="204.7" y="162.2">PWR_FLAG</text>
<text x="28.2" y="172.3">PWR_FLAG</text>
<text x="126.8" y="168.4" transform="rotate(-90 126.8 168.4)">CFR-25JT-52-10K</text>
<text x="121.2" y="174.9">GND</text>
<text x="31" y="182.5">GND</text>
</g>
<g font-size="1.8" fill="#a90000">
<text x="205" y="29">1</text>
<text x="220.3" y="29">3</text>
<text x="235.5" y="26.4">1</text>
<text x="235.5" y="29">2</text>
<text x="205" y="31.5">2</text>
<text x="235.5" y="31.5">3</text>
<text x="45" y="41.7">2</text>
<text x="45" y="39.1">1</text>
<text x="144.5" y="50.2" transform="rotate(-90 144.5 50.2)">2</text>
<text x="93.7" y="62.9" transform="rotate(-90 93.7 62.9)">1</text>
<text x="100.9" y="60.7">1</text>
<text x="100.9" y="63.2">3</text>
<text x="100.9" y="65.8">5</text>
<text x="126.3" y="60.7">2</text>
<text x="126.3" y="63.2">4</text>
<text x="144.5" y="60.4" transform="rotate(-90 144.5 60.4)">1</text>
<text x="93.7" y="73.1" transform="rotate(-90 93.7 73.1)">2</text>
<text x="178.4" y="72.1">1</text>
<text x="178.4" y="74.7">2</text>
<text x="178.4" y="77.2">3</text>
<text x="205.7" y="72.1">15</text>
<text x="205.7" y="74.7">16</text>
<text x="205.7" y="77.2">17</text>
<text x="178.4" y="79.8">4</text>
<text x="178.4" y="82.3">5</text>
<text x="205.7" y="79.8">18</text>
<text x="205.7" y="82.3">19</text>
<text x="178.4" y="84.8">6</text>
<text x="178.4" y="87.4">7</text>
<text x="178.4" y="89.9">8</text>
<text x="205.7" y="84.8">20</text>
<text x="205.7" y="87.4">21</text>
<text x="205.7" y="89.9">22</text>
<text x="244.4" y="88.6">2</text>
<text x="177.8" y="95">10</text>
<text x="178.4" y="92.5">9</text>
<text x="205.7" y="92.5">23</text>
<text x="205.7" y="95">24</text>
<text x="177.8" y="97.5">11</text>
<text x="177.8" y="100.1">12</text>
<text x="205.7" y="97.5">25</text>
<text x="205.7" y="100.1">26</text>
<text x="177.8" y="102.6">13</text>
<text x="177.8" y="105.2">14</text>
<text x="205.7" y="102.6">27</text>
<text x="85.7" y="130.6">8</text>
<text x="116.1" y="130.6">7</text>
<text x="85" y="135.6">10</text>
<text x="85.7" y="133.1">9</text>
<text x="116.1" y="135.6">5</text>
<text x="116.1" y="133.1">6</text>
<text x="85" y="143.3">13</text>
<text x="85" y="140.7">12</text>
<text x="85" y="138.2">11</text>
<text x="116.1" y="143.3">2</text>
<text x="116.1" y="140.7">3</text>
<text x="116.1" y="138.2">4</text>
<text x="85" y="145.8">14</text>
<text x="116.1" y="145.8">1</text>
<text x="122.9" y="153.1" transform="rotate(-90 122.9 153.1)">2</text>
<text x="122.9" y="165.8" transform="rotate(-90 122.9 165.8)">1</text>
</g>
<g font-size="1.4" fill="#006464">
<text x="41.8" y="56.6">VBUS</text>
<text x="42.7" y="61.7">DN1</text>
<text x="42.7" y="64.2">DP1</text>
<text x="42.7" y="69.3">DN2</text>
<text x="42.7" y="71.9">DP2</text>
<text x="42.7" y="76.9">CC1</text>
<text x="41.7" y="79.5">SBU1</text>
<text x="41.7" y="87.1">SBU2</text>
<text x="42.7" y="84.6">CC2</text>
<text x="42.6" y="92.2">GND</text>
<text x="40.4" y="97.3">SHIELD</text>
<text x="218.2" y="131.5">VS</text>
<text x="218.2" y="129">GND</text>
<text x="218.2" y="136.6">SDO/ALT_ADDRESS</text>
<text x="254.5" y="134.1">NC</text>
<text x="218.2" y="141.7">SCL/SCLK</text>
<text x="218.2" y="139.2">SDA/SDI/SDIO</text>
<text x="246.2" y="139.2">RESERVED_11</text>
<text x="247.2" y="141.7">RESERVED_3</text>
<text x="218.2" y="149.3">INT1</text>
<text x="218.2" y="146.8">INT2</text>
<text x="254.6" y="146.8">~{CS}</text>
<text x="218.2" y="154.4">VDD_I/O</text>
</g>
<g font-size="1.4" fill="#a90000">
<text x="48.4" y="55.6">B4</text>
<text x="48.5" y="60.7">A7</text>
<text x="48.5" y="63.2">A6</text>
<text x="48.4" y="68.3">B7</text>
<text x="48.4" y="70.9">B6</text>
<text x="48.5" y="75.9">A5</text>
<text x="48.4" y="83.6">B5</text>
<text x="48.5" y="78.5">A8</text>
<text x="48.4" y="86.1">B8</text>
<text x="47.9" y="91.2">B12</text>
<text x="48" y="91.2">AB1</text>
<text x="48.5" y="91.2">A</text>
<text x="47.9" y="96.3">SH1</text>
<text x="49.9" y="96.3">2</text>
<text x="214" y="130.6">6</text>
<text x="214" y="128">2</text>
<text x="213.5" y="135.6">12</text>
<text x="259.3" y="133.1">10</text>
<text x="213.5" y="140.7">14</text>
<text x="213.5" y="138.2">13</text>
<text x="259.3" y="138.2">11</text>
<text x="259.7" y="140.7">3</text>
<text x="214" y="148.3">8</text>
<text x="214" y="145.8">9</text>
<text x="259.7" y="145.8">7</text>
<text x="214" y="153.4">1</text>
</g>
<g font-size=".9" fill="#0000c2">
<text x="166.2" y="31.8">This</text>
<text x="168.2" y="32.8">power</text>
<text x="168.9" y="31.8">pin</text>
<text x="171.2" y="31.8">allows</text>
<text x="171.7" y="32.8">supply</text>
<text x="175" y="31.8">us</text>
<text x="175.6" y="32.8">to</text>
<text x="176.9" y="31.8">to</text>
<text x="177.4" y="32.8">the</text>
<text x="178.6" y="31.8">disconnect</text>
<text x="179.6" y="32.8">servo</text>
<text x="183" y="32.8">motor</text>
<text x="144.5" y="143.8">This</text>
<text x="147.2" y="143.8">interrupt</text>
<text x="152.1" y="143.8">triggers</text>
<text x="156.6" y="143.8">when</text>
<text x="144.4" y="145.3">there</text>
<text x="147.6" y="145.3">is</text>
<text x="149.3" y="145.3">some</text>
<text x="152.6" y="145.3">activity</text>
</g>
</svg>
